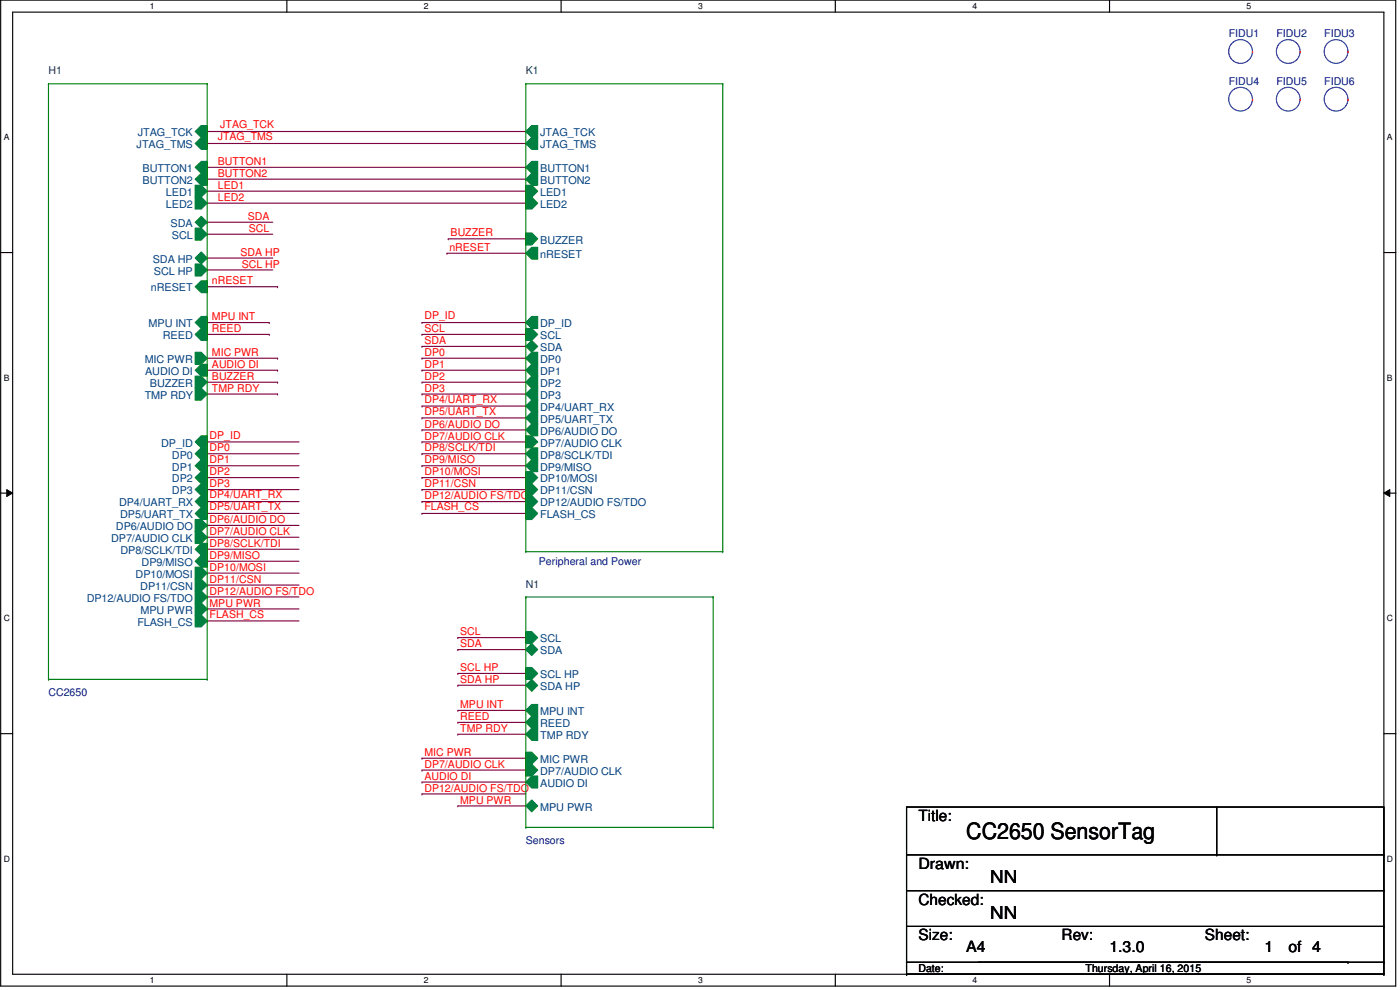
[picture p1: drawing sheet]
<svg xmlns="http://www.w3.org/2000/svg" width="420mm" height="297mm" viewBox="0 0 420 297" stroke-linecap="round" stroke-linejoin="round" font-family="sans-serif">
<path d="M.2 0h418.7v295.9h-418.7zM3.8 3.6h411.5v288.7h-411.5z" fill="none" stroke="#000" stroke-width=".34"/>
<g fill="#fff">
<path d="M44.9 .4h1.5v2.9h-1.5z"/>
<path d="M44.9 292.7h1.5v2.9h-1.5z"/>
</g>
<path d="M86.1 0v3.6M86.1 292.3v3.6" fill="none" stroke="#000" stroke-width=".34"/>
<g fill="#fff">
<path d="M127.2 .4h1.5v2.9h-1.5z"/>
<path d="M127.2 292.7h1.5v2.9h-1.5z"/>
</g>
<path d="M168.4 0v3.6M168.4 292.3v3.6" fill="none" stroke="#000" stroke-width=".34"/>
<g fill="#fff">
<path d="M209.5 .4h1.5v2.9h-1.5z"/>
<path d="M209.5 292.7h1.5v2.9h-1.5z"/>
</g>
<path d="M250.7 0v3.6M250.7 292.3v3.6" fill="none" stroke="#000" stroke-width=".34"/>
<g fill="#fff">
<path d="M291.8 .4h1.5v2.9h-1.5z"/>
<path d="M291.8 292.7h1.5v2.9h-1.5z"/>
</g>
<path d="M333 0v3.6M333 292.3v3.6" fill="none" stroke="#000" stroke-width=".34"/>
<g fill="#fff">
<path d="M374.1 .4h1.5v2.9h-1.5z"/>
<path d="M374.1 292.7h1.5v2.9h-1.5z"/>
<path d="M1.1 39.7h1.8v2.9h-1.8z"/>
<path d="M416.3 39.7h1.7v2.9h-1.7z"/>
<path d="M1.1 111.8h1.8v2.9h-1.8z"/>
<path d="M416.3 111.8h1.7v2.9h-1.7z"/>
</g>
<path d="M.2 75.8h3.6M415.3 75.8h3.6" fill="none" stroke="#000" stroke-width=".34"/>
<g fill="#fff">
<path d="M1.1 184h1.9v2.9h-1.9z"/>
<path d="M416.3 184h1.8v2.9h-1.8z"/>
</g>
<path d="M.2 148h3.6M415.3 148h3.6" fill="none" stroke="#000" stroke-width=".34"/>
<path d="M2 146.9l1.8 1.1-1.8 1zM415.3 148l1.8-1.1v2.1z" fill="#000"/>
<path d="M2 146.9l1.8 1.1-1.8 1zM415.3 148l1.8-1.1v2.1z" fill="none" stroke="#000" stroke-width=".3"/>
<g fill="#fff">
<path d="M1.1 256.2h1.9v2.9h-1.9z"/>
<path d="M416.3 256.2h1.8v2.9h-1.8z"/>
</g>
<path d="M.2 220.1h3.6M415.3 220.1h3.6" fill="none" stroke="#000" stroke-width=".34"/>
<path d="M62.2 39.5h95.6" fill="none" stroke="#800040" stroke-width=".34"/>
<circle cx="157.8" cy="39.5" r=".17" fill="#800040"/>
<path d="M62.2 43.1h95.6" fill="none" stroke="#800040" stroke-width=".34"/>
<circle cx="157.8" cy="43.1" r=".17" fill="#800040"/>
<path d="M62.2 50.2h95.6" fill="none" stroke="#800040" stroke-width=".34"/>
<circle cx="157.8" cy="50.2" r=".17" fill="#800040"/>
<path d="M62.2 53.8h95.6" fill="none" stroke="#800040" stroke-width=".34"/>
<circle cx="157.8" cy="53.8" r=".17" fill="#800040"/>
<path d="M62.2 57.4h95.6" fill="none" stroke="#800040" stroke-width=".34"/>
<circle cx="157.8" cy="57.4" r=".17" fill="#800040"/>
<path d="M62.2 66.7h19.7" fill="none" stroke="#800040" stroke-width=".34"/>
<circle cx="62.2" cy="66.7" r=".17" fill="#800040"/>
<path d="M62.2 70.3h19.7" fill="none" stroke="#800040" stroke-width=".34"/>
<circle cx="62.2" cy="70.3" r=".17" fill="#800040"/>
<path d="M62.2 77.4h19.7" fill="none" stroke="#800040" stroke-width=".34"/>
<circle cx="62.2" cy="77.4" r=".17" fill="#800040"/>
<path d="M62.2 81h19.7" fill="none" stroke="#800040" stroke-width=".34"/>
<circle cx="62.2" cy="81" r=".17" fill="#800040"/>
<path d="M137.4 191.3h20.4" fill="none" stroke="#800040" stroke-width=".34"/>
<circle cx="137.4" cy="191.3" r=".17" fill="#800040"/>
<path d="M137.4 194.9h20.4" fill="none" stroke="#800040" stroke-width=".34"/>
<circle cx="137.4" cy="194.9" r=".17" fill="#800040"/>
<path d="M137.4 202.1h20.4" fill="none" stroke="#800040" stroke-width=".34"/>
<circle cx="137.4" cy="202.1" r=".17" fill="#800040"/>
<path d="M137.4 205.6h20.4" fill="none" stroke="#800040" stroke-width=".34"/>
<circle cx="137.4" cy="205.6" r=".17" fill="#800040"/>
<path d="M137.4 213.1h20.4" fill="none" stroke="#800040" stroke-width=".34"/>
<circle cx="137.4" cy="213.1" r=".17" fill="#800040"/>
<path d="M137.4 216.7h20.4" fill="none" stroke="#800040" stroke-width=".34"/>
<circle cx="137.4" cy="216.7" r=".17" fill="#800040"/>
<path d="M134.1 76h23.7" fill="none" stroke="#800040" stroke-width=".34"/>
<circle cx="134.1" cy="76" r=".17" fill="#800040"/>
<path d="M126.6 227.5h31.2" fill="none" stroke="#800040" stroke-width=".34"/>
<circle cx="126.6" cy="227.5" r=".17" fill="#800040"/>
<path d="M126.6 234.7h31.2" fill="none" stroke="#800040" stroke-width=".34"/>
<circle cx="126.6" cy="234.7" r=".17" fill="#800040"/>
<path d="M134.5 71.7h23.3" fill="none" stroke="#800040" stroke-width=".34"/>
<circle cx="134.5" cy="71.7" r=".17" fill="#800040"/>
<path d="M126.6 96.8h31.2" fill="none" stroke="#800040" stroke-width=".34"/>
<circle cx="126.6" cy="96.8" r=".17" fill="#800040"/>
<path d="M126.6 100.3h31.2" fill="none" stroke="#800040" stroke-width=".34"/>
<circle cx="126.6" cy="100.3" r=".17" fill="#800040"/>
<path d="M126.6 103.9h31.2" fill="none" stroke="#800040" stroke-width=".34"/>
<circle cx="126.6" cy="103.9" r=".17" fill="#800040"/>
<path d="M126.6 129h31.2" fill="none" stroke="#800040" stroke-width=".34"/>
<circle cx="126.6" cy="129" r=".17" fill="#800040"/>
<path d="M126.6 132.6h31.2" fill="none" stroke="#800040" stroke-width=".34"/>
<circle cx="126.6" cy="132.6" r=".17" fill="#800040"/>
<path d="M126.6 107.5h31.2" fill="none" stroke="#800040" stroke-width=".34"/>
<circle cx="126.6" cy="107.5" r=".17" fill="#800040"/>
<path d="M126.6 111.1h31.2" fill="none" stroke="#800040" stroke-width=".34"/>
<circle cx="126.6" cy="111.1" r=".17" fill="#800040"/>
<path d="M126.6 114.7h31.2" fill="none" stroke="#800040" stroke-width=".34"/>
<circle cx="126.6" cy="114.7" r=".17" fill="#800040"/>
<path d="M126.6 118.2h31.2" fill="none" stroke="#800040" stroke-width=".34"/>
<circle cx="126.6" cy="118.2" r=".17" fill="#800040"/>
<path d="M126.6 121.8h31.2" fill="none" stroke="#800040" stroke-width=".34"/>
<circle cx="126.6" cy="121.8" r=".17" fill="#800040"/>
<path d="M126.6 125.4h31.2" fill="none" stroke="#800040" stroke-width=".34"/>
<circle cx="126.6" cy="125.4" r=".17" fill="#800040"/>
<path d="M126.6 136.1h31.2" fill="none" stroke="#800040" stroke-width=".34"/>
<circle cx="126.6" cy="136.1" r=".17" fill="#800040"/>
<path d="M126.6 139.7h31.2" fill="none" stroke="#800040" stroke-width=".34"/>
<circle cx="126.6" cy="139.7" r=".17" fill="#800040"/>
<path d="M126.6 143.3h31.2" fill="none" stroke="#800040" stroke-width=".34"/>
<circle cx="126.6" cy="143.3" r=".17" fill="#800040"/>
<path d="M126.6 146.9h31.2" fill="none" stroke="#800040" stroke-width=".34"/>
<circle cx="126.6" cy="146.9" r=".17" fill="#800040"/>
<path d="M126.6 150.5h31.2" fill="none" stroke="#800040" stroke-width=".34"/>
<circle cx="126.6" cy="150.5" r=".17" fill="#800040"/>
<path d="M62.2 96.8h18.6" fill="none" stroke="#800040" stroke-width=".34"/>
<circle cx="80.8" cy="96.8" r=".17" fill="#800040"/>
<path d="M62.2 100.3h18.6" fill="none" stroke="#800040" stroke-width=".34"/>
<circle cx="80.8" cy="100.3" r=".17" fill="#800040"/>
<path d="M62.2 132.6h27.5" fill="none" stroke="#800040" stroke-width=".34"/>
<circle cx="62.2" cy="132.6" r=".17" fill="#800040"/>
<path d="M62.2 157.6h27.5" fill="none" stroke="#800040" stroke-width=".34"/>
<circle cx="62.2" cy="157.6" r=".17" fill="#800040"/>
<path d="M62.2 161.2h27.5" fill="none" stroke="#800040" stroke-width=".34"/>
<circle cx="62.2" cy="161.2" r=".17" fill="#800040"/>
<path d="M62.2 136.1h27.5" fill="none" stroke="#800040" stroke-width=".34"/>
<circle cx="62.2" cy="136.1" r=".17" fill="#800040"/>
<path d="M62.2 139.7h27.5" fill="none" stroke="#800040" stroke-width=".34"/>
<circle cx="62.2" cy="139.7" r=".17" fill="#800040"/>
<path d="M62.2 143.3h27.5" fill="none" stroke="#800040" stroke-width=".34"/>
<circle cx="62.2" cy="143.3" r=".17" fill="#800040"/>
<path d="M62.2 146.9h27.5" fill="none" stroke="#800040" stroke-width=".34"/>
<circle cx="62.2" cy="146.9" r=".17" fill="#800040"/>
<path d="M62.2 150.5h27.5" fill="none" stroke="#800040" stroke-width=".34"/>
<circle cx="62.2" cy="150.5" r=".17" fill="#800040"/>
<path d="M62.2 154.1h27.5" fill="none" stroke="#800040" stroke-width=".34"/>
<circle cx="62.2" cy="154.1" r=".17" fill="#800040"/>
<path d="M62.2 164.8h27.5" fill="none" stroke="#800040" stroke-width=".34"/>
<circle cx="62.2" cy="164.8" r=".17" fill="#800040"/>
<path d="M62.2 168.4h27.5" fill="none" stroke="#800040" stroke-width=".34"/>
<circle cx="62.2" cy="168.4" r=".17" fill="#800040"/>
<path d="M62.2 172h27.5" fill="none" stroke="#800040" stroke-width=".34"/>
<circle cx="62.2" cy="172" r=".17" fill="#800040"/>
<path d="M62.2 175.6h27.5" fill="none" stroke="#800040" stroke-width=".34"/>
<circle cx="62.2" cy="175.6" r=".17" fill="#800040"/>
<path d="M62.2 179.1h27.5" fill="none" stroke="#800040" stroke-width=".34"/>
<circle cx="62.2" cy="179.1" r=".17" fill="#800040"/>
<path d="M137.4 241.8h20.4" fill="none" stroke="#800040" stroke-width=".34"/>
<circle cx="137.4" cy="241.8" r=".17" fill="#800040"/>
<path d="M62.2 182.7h27.5" fill="none" stroke="#800040" stroke-width=".34"/>
<circle cx="62.2" cy="182.7" r=".17" fill="#800040"/>
<path d="M126.6 154.1h31.2" fill="none" stroke="#800040" stroke-width=".34"/>
<circle cx="126.6" cy="154.1" r=".17" fill="#800040"/>
<path d="M62.2 186.3h27.5" fill="none" stroke="#800040" stroke-width=".34"/>
<circle cx="62.2" cy="186.3" r=".17" fill="#800040"/>
<path d="M62.2 61h95.6" fill="none" stroke="#800040" stroke-width=".34"/>
<circle cx="157.8" cy="61" r=".17" fill="#800040"/>
<path d="M137.4 220.3h20.4" fill="none" stroke="#800040" stroke-width=".34"/>
<circle cx="137.4" cy="220.3" r=".17" fill="#800040"/>
<path d="M62.2 86h21.1" fill="none" stroke="#800040" stroke-width=".34"/>
<circle cx="83.3" cy="86" r=".17" fill="#800040"/>
<path d="M62.2 111.1h21.1" fill="none" stroke="#800040" stroke-width=".34"/>
<circle cx="83.3" cy="111.1" r=".17" fill="#800040"/>
<path d="M62.2 107.5h21.1" fill="none" stroke="#800040" stroke-width=".34"/>
<circle cx="83.3" cy="107.5" r=".17" fill="#800040"/>
<path d="M62.2 114.7h21.1" fill="none" stroke="#800040" stroke-width=".34"/>
<circle cx="83.3" cy="114.7" r=".17" fill="#800040"/>
<path d="M62.2 118.2h21.1" fill="none" stroke="#800040" stroke-width=".34"/>
<circle cx="83.3" cy="118.2" r=".17" fill="#800040"/>
<path d="M126.6 231.1h31.2" fill="none" stroke="#800040" stroke-width=".34"/>
<circle cx="126.6" cy="231.1" r=".17" fill="#800040"/>
<path d="M126.6 238.2h31.2" fill="none" stroke="#800040" stroke-width=".34"/>
<circle cx="126.6" cy="238.2" r=".17" fill="#800040"/>
<path d="M272.1 242.1h143.2v46.6h-143.2zM272.1 256.5h143.2M365.2 242.1v14.4M272.1 267.3h143.2M272.1 278h143.2M272.1 288.7v3.6h143.2v-3.6M293.5 288.7h111.1" fill="none" stroke="#000" stroke-width=".34"/>
<g fill="#000">
<circle cx="365.2" cy="256.5" r=".17"/>
<circle cx="415.3" cy="256.5" r=".17"/>
<circle cx="415.3" cy="267.3" r=".17"/>
<circle cx="415.3" cy="278" r=".17"/>
<circle cx="272.1" cy="292.3" r=".17"/>
<circle cx="404.6" cy="288.7" r=".17"/>
<circle cx="415.3" cy="288.7" r=".17"/>
<circle cx="415.3" cy="292.3" r=".17"/>
</g>
<circle cx="401" cy="29.8" r="3.6" fill="none" stroke="#00f" stroke-width=".34"/>
<circle cx="404.6" cy="29.8" r=".17" fill="#f00"/>
<path d="M157.8 189.5h1.8l1.8 1.8-1.8 1.8h-1.8z" fill-rule="evenodd" fill="#008040"/>
<path d="M157.8 189.5h1.8l1.8 1.8-1.8 1.8h-1.8z" fill="none" stroke="#008040" stroke-width=".34"/>
<path d="M159.6 193.1l1.8 1.8-1.8 1.8-1.8-1.8z" fill="#008040"/>
<path d="M159.6 193.1l1.8 1.8-1.8 1.8-1.8-1.8z" fill="none" stroke="#008040" stroke-width=".34"/>
<path d="M157.8 225.7h1.8l1.8 1.8-1.8 1.8h-1.8z" fill-rule="evenodd" fill="#008040"/>
<path d="M157.8 225.7h1.8l1.8 1.8-1.8 1.8h-1.8z" fill="none" stroke="#008040" stroke-width=".34"/>
<path d="M157.8 205.6l1.8-1.8 1.8 1.8-1.8 1.8z" fill="#008040"/>
<path d="M157.8 205.6l1.8-1.8 1.8 1.8-1.8 1.8z" fill="none" stroke="#008040" stroke-width=".34"/>
<path d="M157.8 200.3h1.8l1.8 1.8-1.8 1.7h-1.8z" fill-rule="evenodd" fill="#008040"/>
<path d="M157.8 200.3h1.8l1.8 1.8-1.8 1.7h-1.8z" fill="none" stroke="#008040" stroke-width=".34"/>
<path d="M157.8 241.8l1.8-1.8 1.8 1.8-1.8 1.8z" fill="#008040"/>
<path d="M157.8 241.8l1.8-1.8 1.8 1.8-1.8 1.8z" fill="none" stroke="#008040" stroke-width=".34"/>
<path d="M157.8 213.1l1.8-1.7h1.8v3.5h-1.8z" fill-rule="evenodd" fill="#008040"/>
<path d="M157.8 213.1l1.8-1.7h1.8v3.5h-1.8z" fill="none" stroke="#008040" stroke-width=".34"/>
<path d="M159.6 232.8h1.8v3.6h-1.8l-1.8-1.7z" fill-rule="evenodd" fill="#008040"/>
<path d="M159.6 232.8h1.8v3.6h-1.8l-1.8-1.7z" fill="none" stroke="#008040" stroke-width=".34"/>
<path d="M159.6 214.9h1.8v3.6h-1.8l-1.8-1.8z" fill-rule="evenodd" fill="#008040"/>
<path d="M159.6 214.9h1.8v3.6h-1.8l-1.8-1.8z" fill="none" stroke="#008040" stroke-width=".34"/>
<path d="M157.8 229.3h1.8l1.8 1.8-1.8 1.7h-1.8z" fill-rule="evenodd" fill="#008040"/>
<path d="M157.8 229.3h1.8l1.8 1.8-1.8 1.7h-1.8z" fill="none" stroke="#008040" stroke-width=".34"/>
<path d="M157.8 220.3l1.8-1.8h1.8v3.6h-1.8z" fill-rule="evenodd" fill="#008040"/>
<path d="M157.8 220.3l1.8-1.8h1.8v3.6h-1.8z" fill="none" stroke="#008040" stroke-width=".34"/>
<path d="M157.8 179.1h56.2" fill="none" stroke="#008000" stroke-width=".34"/>
<circle cx="214" cy="179.1" r=".17" fill="#008000"/>
<path d="M214 179.1v69.1" fill="none" stroke="#008000" stroke-width=".34"/>
<circle cx="214" cy="248.2" r=".17" fill="#008000"/>
<path d="M157.8 248.2h56.2" fill="none" stroke="#008000" stroke-width=".34"/>
<circle cx="157.8" cy="248.2" r=".17" fill="#008000"/>
<path d="M157.8 179.1v69.1" fill="none" stroke="#008000" stroke-width=".34"/>
<circle cx="157.8" cy="179.1" r=".17" fill="#008000"/>
<circle cx="401" cy="15.4" r="3.6" fill="none" stroke="#00f" stroke-width=".34"/>
<circle cx="404.6" cy="15.5" r=".17" fill="#f00"/>
<path d="M58.6 68.5h1.8l1.8 1.8-1.8 1.8h-1.8z" fill-rule="evenodd" fill="#008040"/>
<path d="M58.6 68.5h1.8l1.8 1.8-1.8 1.8h-1.8z" fill="none" stroke="#008040" stroke-width=".34"/>
<path d="M58.6 66.7l1.8-1.8 1.8 1.8-1.8 1.8z" fill="#008040"/>
<path d="M58.6 66.7l1.8-1.8 1.8 1.8-1.8 1.8z" fill="none" stroke="#008040" stroke-width=".34"/>
<path d="M58.6 77.4l1.8-1.8 1.8 1.8-1.8 1.8z" fill="#008040"/>
<path d="M58.6 77.4l1.8-1.8 1.8 1.8-1.8 1.8z" fill="none" stroke="#008040" stroke-width=".34"/>
<path d="M58.6 79.2h1.8l1.8 1.8-1.8 1.8h-1.8z" fill-rule="evenodd" fill="#008040"/>
<path d="M58.6 79.2h1.8l1.8 1.8-1.8 1.8h-1.8z" fill="none" stroke="#008040" stroke-width=".34"/>
<path d="M58.6 105.7h1.8l1.8 1.8-1.8 1.8h-1.8z" fill-rule="evenodd" fill="#008040"/>
<path d="M58.6 105.7h1.8l1.8 1.8-1.8 1.8h-1.8z" fill="none" stroke="#008040" stroke-width=".34"/>
<path d="M58.6 39.5l1.8-1.8h1.8v3.5h-1.8z" fill-rule="evenodd" fill="#008040"/>
<path d="M58.6 39.5l1.8-1.8h1.8v3.5h-1.8z" fill="none" stroke="#008040" stroke-width=".34"/>
<path d="M60.4 41.2h1.8v3.6h-1.8l-1.8-1.7z" fill-rule="evenodd" fill="#008040"/>
<path d="M60.4 41.2h1.8v3.6h-1.8l-1.8-1.7z" fill="none" stroke="#008040" stroke-width=".34"/>
<path d="M58.6 86l1.8-1.8h1.8v3.6h-1.8z" fill-rule="evenodd" fill="#008040"/>
<path d="M58.6 86l1.8-1.8h1.8v3.6h-1.8z" fill="none" stroke="#008040" stroke-width=".34"/>
<path d="M58.6 184.5h1.8l1.8 1.8-1.8 1.8h-1.8z" fill-rule="evenodd" fill="#008040"/>
<path d="M58.6 184.5h1.8l1.8 1.8-1.8 1.8h-1.8z" fill="none" stroke="#008040" stroke-width=".34"/>
<path d="M58.6 50.2l1.8-1.8h1.8v3.6h-1.8z" fill-rule="evenodd" fill="#008040"/>
<path d="M58.6 50.2l1.8-1.8h1.8v3.6h-1.8z" fill="none" stroke="#008040" stroke-width=".34"/>
<path d="M58.6 53.8l1.8-1.8h1.8v3.6h-1.8z" fill-rule="evenodd" fill="#008040"/>
<path d="M58.6 53.8l1.8-1.8h1.8v3.6h-1.8z" fill="none" stroke="#008040" stroke-width=".34"/>
<path d="M58.6 55.6h1.8l1.8 1.8-1.8 1.7h-1.8z" fill-rule="evenodd" fill="#008040"/>
<path d="M58.6 55.6h1.8l1.8 1.8-1.8 1.7h-1.8z" fill="none" stroke="#008040" stroke-width=".34"/>
<path d="M58.6 59.1h1.8l1.8 1.9-1.8 1.7h-1.8z" fill-rule="evenodd" fill="#008040"/>
<path d="M58.6 59.1h1.8l1.8 1.9-1.8 1.7h-1.8z" fill="none" stroke="#008040" stroke-width=".34"/>
<path d="M58.6 136.1l1.8-1.7h1.8v3.6h-1.8z" fill-rule="evenodd" fill="#008040"/>
<path d="M58.6 136.1l1.8-1.7h1.8v3.6h-1.8z" fill="none" stroke="#008040" stroke-width=".34"/>
<path d="M58.6 150.5l1.8-1.8h1.8v3.6h-1.8z" fill-rule="evenodd" fill="#008040"/>
<path d="M58.6 150.5l1.8-1.8h1.8v3.6h-1.8z" fill="none" stroke="#008040" stroke-width=".34"/>
<path d="M58.6 139.7l1.8-1.7h1.8v3.5h-1.8z" fill-rule="evenodd" fill="#008040"/>
<path d="M58.6 139.7l1.8-1.7h1.8v3.5h-1.8z" fill="none" stroke="#008040" stroke-width=".34"/>
<path d="M58.6 143.3l1.8-1.8h1.8v3.6h-1.8z" fill-rule="evenodd" fill="#008040"/>
<path d="M58.6 143.3l1.8-1.8h1.8v3.6h-1.8z" fill="none" stroke="#008040" stroke-width=".34"/>
<path d="M58.6 146.9l1.8-1.8h1.8v3.6h-1.8z" fill-rule="evenodd" fill="#008040"/>
<path d="M58.6 146.9l1.8-1.8h1.8v3.6h-1.8z" fill="none" stroke="#008040" stroke-width=".34"/>
<path d="M58.6 177.3h1.8l1.8 1.8-1.8 1.8h-1.8z" fill-rule="evenodd" fill="#008040"/>
<path d="M58.6 177.3h1.8l1.8 1.8-1.8 1.8h-1.8z" fill="none" stroke="#008040" stroke-width=".34"/>
<path d="M58.6 155.9h1.8l1.8 1.7-1.8 1.8h-1.8z" fill-rule="evenodd" fill="#008040"/>
<path d="M58.6 155.9h1.8l1.8 1.7-1.8 1.8h-1.8z" fill="none" stroke="#008040" stroke-width=".34"/>
<path d="M58.6 173.8h1.8l1.8 1.8-1.8 1.7h-1.8z" fill-rule="evenodd" fill="#008040"/>
<path d="M58.6 173.8h1.8l1.8 1.8-1.8 1.7h-1.8z" fill="none" stroke="#008040" stroke-width=".34"/>
<path d="M60.4 166.6h1.8v3.6h-1.8l-1.8-1.8z" fill-rule="evenodd" fill="#008040"/>
<path d="M60.4 166.6h1.8v3.6h-1.8l-1.8-1.8z" fill="none" stroke="#008040" stroke-width=".34"/>
<path d="M58.6 154.1l1.8-1.8h1.8v3.6h-1.8z" fill-rule="evenodd" fill="#008040"/>
<path d="M58.6 154.1l1.8-1.8h1.8v3.6h-1.8z" fill="none" stroke="#008040" stroke-width=".34"/>
<path d="M58.6 164.8l1.8-1.8h1.8v3.6h-1.8z" fill-rule="evenodd" fill="#008040"/>
<path d="M58.6 164.8l1.8-1.8h1.8v3.6h-1.8z" fill="none" stroke="#008040" stroke-width=".34"/>
<path d="M58.6 170.2h1.8l1.8 1.8-1.8 1.8h-1.8z" fill-rule="evenodd" fill="#008040"/>
<path d="M58.6 170.2h1.8l1.8 1.8-1.8 1.8h-1.8z" fill="none" stroke="#008040" stroke-width=".34"/>
<path d="M58.6 159.4h1.8l1.8 1.8-1.8 1.8h-1.8z" fill-rule="evenodd" fill="#008040"/>
<path d="M58.6 159.4h1.8l1.8 1.8-1.8 1.8h-1.8z" fill="none" stroke="#008040" stroke-width=".34"/>
<path d="M58.6 111.1l1.8-1.8h1.8v3.6h-1.8z" fill-rule="evenodd" fill="#008040"/>
<path d="M58.6 111.1l1.8-1.8h1.8v3.6h-1.8z" fill="none" stroke="#008040" stroke-width=".34"/>
<path d="M58.6 100.3l1.8-1.7h1.8v3.6h-1.8z" fill-rule="evenodd" fill="#008040"/>
<path d="M58.6 100.3l1.8-1.7h1.8v3.6h-1.8z" fill="none" stroke="#008040" stroke-width=".34"/>
<path d="M58.6 96.8l1.8-1.8h1.8v3.6h-1.8z" fill-rule="evenodd" fill="#008040"/>
<path d="M58.6 96.8l1.8-1.8h1.8v3.6h-1.8z" fill="none" stroke="#008040" stroke-width=".34"/>
<path d="M58.6 116.5h1.8l1.8 1.7-1.8 1.9h-1.8z" fill-rule="evenodd" fill="#008040"/>
<path d="M58.6 116.5h1.8l1.8 1.7-1.8 1.9h-1.8z" fill="none" stroke="#008040" stroke-width=".34"/>
<path d="M58.6 112.9h1.8l1.8 1.8-1.8 1.8h-1.8z" fill-rule="evenodd" fill="#008040"/>
<path d="M58.6 112.9h1.8l1.8 1.8-1.8 1.8h-1.8z" fill="none" stroke="#008040" stroke-width=".34"/>
<path d="M58.6 180.9h1.8l1.8 1.8-1.8 1.8h-1.8z" fill-rule="evenodd" fill="#008040"/>
<path d="M58.6 180.9h1.8l1.8 1.8-1.8 1.8h-1.8z" fill="none" stroke="#008040" stroke-width=".34"/>
<path d="M58.6 132.6l1.8-1.8h1.8v3.6h-1.8z" fill-rule="evenodd" fill="#008040"/>
<path d="M58.6 132.6l1.8-1.8h1.8v3.6h-1.8z" fill="none" stroke="#008040" stroke-width=".34"/>
<path d="M14.6 25.1h47.6" fill="none" stroke="#008000" stroke-width=".34"/>
<circle cx="62.2" cy="25.1" r=".17" fill="#008000"/>
<path d="M62.2 25.1v178.7" fill="none" stroke="#008000" stroke-width=".34"/>
<circle cx="62.2" cy="203.8" r=".17" fill="#008000"/>
<path d="M14.6 203.8h47.6" fill="none" stroke="#008000" stroke-width=".34"/>
<circle cx="14.6" cy="203.8" r=".17" fill="#008000"/>
<path d="M14.6 25.1v178.7" fill="none" stroke="#008000" stroke-width=".34"/>
<circle cx="14.6" cy="25.1" r=".17" fill="#008000"/>
<circle cx="372.3" cy="29.8" r="3.6" fill="none" stroke="#00f" stroke-width=".34"/>
<circle cx="375.9" cy="29.8" r=".17" fill="#f00"/>
<circle cx="386.6" cy="29.8" r="3.6" fill="none" stroke="#00f" stroke-width=".34"/>
<circle cx="390.2" cy="29.8" r=".17" fill="#f00"/>
<path d="M157.8 50.2l1.8-1.8h1.8v3.6h-1.8z" fill-rule="evenodd" fill="#008040"/>
<path d="M157.8 50.2l1.8-1.8h1.8v3.6h-1.8z" fill="none" stroke="#008040" stroke-width=".34"/>
<path d="M157.8 39.5l1.8-1.8h1.8v3.5h-1.8z" fill-rule="evenodd" fill="#008040"/>
<path d="M157.8 39.5l1.8-1.8h1.8v3.5h-1.8z" fill="none" stroke="#008040" stroke-width=".34"/>
<path d="M159.6 41.2h1.8v3.6h-1.8l-1.8-1.7z" fill-rule="evenodd" fill="#008040"/>
<path d="M159.6 41.2h1.8v3.6h-1.8l-1.8-1.7z" fill="none" stroke="#008040" stroke-width=".34"/>
<path d="M157.8 53.8l1.8-1.8h1.8v3.6h-1.8z" fill-rule="evenodd" fill="#008040"/>
<path d="M157.8 53.8l1.8-1.8h1.8v3.6h-1.8z" fill="none" stroke="#008040" stroke-width=".34"/>
<path d="M157.8 76l1.8-1.8h1.8v3.6h-1.8z" fill-rule="evenodd" fill="#008040"/>
<path d="M157.8 76l1.8-1.8h1.8v3.6h-1.8z" fill="none" stroke="#008040" stroke-width=".34"/>
<path d="M157.8 98.6h1.8l1.8 1.7-1.8 1.9h-1.8z" fill-rule="evenodd" fill="#008040"/>
<path d="M157.8 98.6h1.8l1.8 1.7-1.8 1.9h-1.8z" fill="none" stroke="#008040" stroke-width=".34"/>
<path d="M157.8 103.9l1.8-1.7 1.8 1.7-1.8 1.8z" fill="#008040"/>
<path d="M157.8 103.9l1.8-1.7 1.8 1.7-1.8 1.8z" fill="none" stroke="#008040" stroke-width=".34"/>
<path d="M157.8 152.3h1.8l1.8 1.8-1.8 1.8h-1.8z" fill-rule="evenodd" fill="#008040"/>
<path d="M157.8 152.3h1.8l1.8 1.8-1.8 1.8h-1.8z" fill="none" stroke="#008040" stroke-width=".34"/>
<path d="M157.8 55.6h1.8l1.8 1.8-1.8 1.7h-1.8z" fill-rule="evenodd" fill="#008040"/>
<path d="M157.8 55.6h1.8l1.8 1.8-1.8 1.7h-1.8z" fill="none" stroke="#008040" stroke-width=".34"/>
<path d="M157.8 59.1h1.8l1.8 1.9-1.8 1.7h-1.8z" fill-rule="evenodd" fill="#008040"/>
<path d="M157.8 59.1h1.8l1.8 1.9-1.8 1.7h-1.8z" fill="none" stroke="#008040" stroke-width=".34"/>
<path d="M157.8 121.8l1.8-1.7h1.8v3.5h-1.8z" fill-rule="evenodd" fill="#008040"/>
<path d="M157.8 121.8l1.8-1.7h1.8v3.5h-1.8z" fill="none" stroke="#008040" stroke-width=".34"/>
<path d="M157.8 107.5l1.8-1.8h1.8v3.6h-1.8z" fill-rule="evenodd" fill="#008040"/>
<path d="M157.8 107.5l1.8-1.8h1.8v3.6h-1.8z" fill="none" stroke="#008040" stroke-width=".34"/>
<path d="M157.8 111.1l1.8-1.8h1.8v3.6h-1.8z" fill-rule="evenodd" fill="#008040"/>
<path d="M157.8 111.1l1.8-1.8h1.8v3.6h-1.8z" fill="none" stroke="#008040" stroke-width=".34"/>
<path d="M159.6 112.9h1.8v3.6h-1.8l-1.8-1.8z" fill-rule="evenodd" fill="#008040"/>
<path d="M159.6 112.9h1.8v3.6h-1.8l-1.8-1.8z" fill="none" stroke="#008040" stroke-width=".34"/>
<path d="M157.8 118.2l1.8-1.7h1.8v3.6h-1.8z" fill-rule="evenodd" fill="#008040"/>
<path d="M157.8 118.2l1.8-1.7h1.8v3.6h-1.8z" fill="none" stroke="#008040" stroke-width=".34"/>
<path d="M157.8 141.5h1.8l1.8 1.8-1.8 1.8h-1.8z" fill-rule="evenodd" fill="#008040"/>
<path d="M157.8 141.5h1.8l1.8 1.8-1.8 1.8h-1.8z" fill="none" stroke="#008040" stroke-width=".34"/>
<path d="M157.8 129l1.8-1.8h1.8v3.6h-1.8z" fill-rule="evenodd" fill="#008040"/>
<path d="M157.8 129l1.8-1.8h1.8v3.6h-1.8z" fill="none" stroke="#008040" stroke-width=".34"/>
<path d="M157.8 148.7h1.8l1.8 1.8-1.8 1.8h-1.8z" fill-rule="evenodd" fill="#008040"/>
<path d="M157.8 148.7h1.8l1.8 1.8-1.8 1.8h-1.8z" fill="none" stroke="#008040" stroke-width=".34"/>
<path d="M157.8 145.1h1.8l1.8 1.8-1.8 1.8h-1.8z" fill-rule="evenodd" fill="#008040"/>
<path d="M157.8 145.1h1.8l1.8 1.8-1.8 1.8h-1.8z" fill="none" stroke="#008040" stroke-width=".34"/>
<path d="M157.8 139.7l1.8-1.7h1.8v3.5h-1.8z" fill-rule="evenodd" fill="#008040"/>
<path d="M157.8 139.7l1.8-1.7h1.8v3.5h-1.8z" fill="none" stroke="#008040" stroke-width=".34"/>
<path d="M157.8 125.4l1.8-1.8h1.8v3.6h-1.8z" fill-rule="evenodd" fill="#008040"/>
<path d="M157.8 125.4l1.8-1.8h1.8v3.6h-1.8z" fill="none" stroke="#008040" stroke-width=".34"/>
<path d="M157.8 136.1l1.8-1.7h1.8v3.6h-1.8z" fill-rule="evenodd" fill="#008040"/>
<path d="M157.8 136.1l1.8-1.7h1.8v3.6h-1.8z" fill="none" stroke="#008040" stroke-width=".34"/>
<path d="M157.8 130.8h1.8l1.8 1.8-1.8 1.8h-1.8z" fill-rule="evenodd" fill="#008040"/>
<path d="M157.8 130.8h1.8l1.8 1.8-1.8 1.8h-1.8z" fill="none" stroke="#008040" stroke-width=".34"/>
<path d="M157.8 69.9h1.8l1.8 1.8-1.8 1.8h-1.8z" fill-rule="evenodd" fill="#008040"/>
<path d="M157.8 69.9h1.8l1.8 1.8-1.8 1.8h-1.8z" fill="none" stroke="#008040" stroke-width=".34"/>
<path d="M159.6 95h1.8v3.6h-1.8l-1.8-1.8z" fill-rule="evenodd" fill="#008040"/>
<path d="M159.6 95h1.8v3.6h-1.8l-1.8-1.8z" fill="none" stroke="#008040" stroke-width=".34"/>
<path d="M157.8 25.1h59.1" fill="none" stroke="#008000" stroke-width=".34"/>
<circle cx="216.9" cy="25.1" r=".17" fill="#008000"/>
<path d="M216.9 25.1v140.4" fill="none" stroke="#008000" stroke-width=".34"/>
<circle cx="216.9" cy="165.5" r=".17" fill="#008000"/>
<path d="M157.8 165.5h59.1" fill="none" stroke="#008000" stroke-width=".34"/>
<circle cx="157.8" cy="165.5" r=".17" fill="#008000"/>
<path d="M157.8 25.1v140.4" fill="none" stroke="#008000" stroke-width=".34"/>
<circle cx="157.8" cy="25.1" r=".17" fill="#008000"/>
<circle cx="372.3" cy="15.4" r="3.6" fill="none" stroke="#00f" stroke-width=".34"/>
<circle cx="375.9" cy="15.5" r=".17" fill="#f00"/>
<circle cx="386.6" cy="15.4" r="3.6" fill="none" stroke="#00f" stroke-width=".34"/>
<circle cx="390.2" cy="15.5" r=".17" fill="#f00"/>
<text font-size="6.8" x="290" y="251.8">CC2650 SensorTag</text>
<g font-size="5.3">
<text x="297.1" y="264.8">NN</text>
<text x="297.1" y="275.6">NN</text>
</g>
<g font-size="4.6">
<text x="275.6" y="246.3">Title:</text>
<text x="275.6" y="260.6">Drawn:</text>
<text x="275.6" y="271.4">Checked:</text>
<text x="275.6" y="282.1">Size:</text>
<text x="290" y="285.7">A4</text>
<text x="318.6" y="282.1">Rev:</text>
<text x="332.9" y="285.7">1.3.0</text>
<text x="361.6" y="282.1">Sheet:</text>
<text x="379.5" y="285.7">1</text>
<text x="386.7" y="285.7">of 4</text>
</g>
<g font-size="3.2" fill="#000080">
<text x="368.8" y="11.2">FIDU1</text>
<text x="383.1" y="11.2">FIDU2</text>
<text x="397.4" y="11.2">FIDU3</text>
<text x="368.8" y="25.5">FIDU4</text>
<text x="383.1" y="25.5">FIDU5</text>
<text x="397.4" y="25.5">FIDU6</text>
<text x="161.7" y="169.5">Peripheral and Power</text>
<text x="14.6" y="208.9">CC2650</text>
<text x="157.8" y="253.3">Sensors</text>
</g>
<g font-size="3.2" fill="#004040">
<text x="14.6" y="22.3">H1</text>
<text x="157.8" y="22.3">K1</text>
<text x="157.8" y="176.3">N1</text>
</g>
<g font-size="3.2" fill="#004080">
<text x="41.3" y="40.9">JTAG_TCK</text>
<text x="162.1" y="40.9">JTAG_TCK</text>
<text x="41" y="44.5">JTAG_TMS</text>
<text x="162.1" y="44.5">JTAG_TMS</text>
<text x="42.8" y="51.6">BUTTON1</text>
<text x="162.1" y="51.6">BUTTON1</text>
<text x="42.8" y="55.2">BUTTON2</text>
<text x="49.8" y="58.8">LED1</text>
<text x="162.1" y="55.2">BUTTON2</text>
<text x="162.1" y="58.8">LED1</text>
<text x="49.8" y="62.4">LED2</text>
<text x="162.1" y="62.4">LED2</text>
<text x="51.2" y="68.1">SDA</text>
<text x="51.6" y="71.7">SCL</text>
<text x="162.1" y="77.4">nRESET</text>
<text x="162.1" y="73.1">BUZZER</text>
<text x="45.8" y="78.9">SDA HP</text>
<text x="46.2" y="82.4">SCL HP</text>
<text x="45.3" y="87.5">nRESET</text>
<text x="44.6" y="98.2">MPU INT</text>
<text x="48.9" y="101.8">REED</text>
<text x="162.1" y="101.8">SCL</text>
<text x="162.1" y="98.2">DP_ID</text>
<text x="162.1" y="105.4">SDA</text>
<text x="43.4" y="108.9">MIC PWR</text>
<text x="43.5" y="112.5">AUDIO DI</text>
<text x="162.1" y="108.9">DP0</text>
<text x="162.1" y="112.5">DP1</text>
<text x="43.4" y="119.7">TMP RDY</text>
<text x="45" y="116.1">BUZZER</text>
<text x="162.1" y="116.1">DP2</text>
<text x="162.1" y="119.7">DP3</text>
<text x="162.1" y="123.3">DP4/UART_RX</text>
<text x="162.1" y="130.4">DP6/AUDIO DO</text>
<text x="162.1" y="126.8">DP5/UART_TX</text>
<text x="48.4" y="134">DP_ID</text>
<text x="51.6" y="137.6">DP0</text>
<text x="162.1" y="137.6">DP8/SCLK/TDI</text>
<text x="162.1" y="134">DP7/AUDIO CLK</text>
<text x="51.6" y="141.2">DP1</text>
<text x="162.1" y="141.2">DP9/MISO</text>
<text x="51.6" y="144.7">DP2</text>
<text x="51.6" y="148.3">DP3</text>
<text x="162.1" y="144.7">DP10/MOSI</text>
<text x="162.1" y="148.3">DP11/CSN</text>
<text x="35.7" y="151.9">DP4/UART_RX</text>
<text x="36.1" y="155.5">DP5/UART_TX</text>
<text x="162.1" y="155.5">FLASH_CS</text>
<text x="162.1" y="151.9">DP12/AUDIO FS/TDO</text>
<text x="34.8" y="159.1">DP6/AUDIO DO</text>
<text x="33.3" y="162.6">DP7/AUDIO CLK</text>
<text x="36.2" y="166.2">DP8/SCLK/TDI</text>
<text x="40.7" y="173.4">DP10/MOSI</text>
<text x="42.5" y="169.8">DP9/MISO</text>
<text x="42.1" y="177">DP11/CSN</text>
<text x="26" y="180.6">DP12/AUDIO FS/TDO</text>
<text x="42.2" y="184.1">MPU PWR</text>
<text x="41.2" y="187.7">FLASH_CS</text>
<text x="162.1" y="192.7">SCL</text>
<text x="162.1" y="196.3">SDA</text>
<text x="162.1" y="203.5">SCL HP</text>
<text x="162.1" y="207.1">SDA HP</text>
<text x="162.1" y="214.6">MPU INT</text>
<text x="162.1" y="218.2">REED</text>
<text x="162.1" y="221.7">TMP RDY</text>
<text x="162.1" y="228.9">MIC PWR</text>
<text x="162.1" y="232.5">DP7/AUDIO CLK</text>
<text x="162.1" y="236.1">AUDIO DI</text>
<text x="162.1" y="243.2">MPU PWR</text>
</g>
<g font-size="3.2" fill="#f00">
<text x="66.1" y="38.5">JTAG_TCK</text>
<text x="65.4" y="42.1">JTAG_TMS</text>
<text x="65.4" y="49.5">BUTTON1</text>
<text x="65.4" y="53">BUTTON2</text>
<text x="65.4" y="56.6">LED1</text>
<text x="65.4" y="60.2">LED2</text>
<text x="74.4" y="66">SDA</text>
<text x="74.7" y="69.6">SCL</text>
<text x="135.2" y="71">BUZZER</text>
<text x="72.2" y="76.7">SDA HP</text>
<text x="134.9" y="75.3">nRESET</text>
<text x="72.5" y="80.3">SCL HP</text>
<text x="63.6" y="85.3">nRESET</text>
<text x="127.4" y="95.8">DP_ID</text>
<text x="63.6" y="96.1">MPU INT</text>
<text x="63.6" y="99.6">REED</text>
<text x="127.4" y="99.6">SCL</text>
<text x="63.6" y="106.8">MIC PWR</text>
<text x="127.4" y="103.2">SDA</text>
<text x="127.4" y="106.8">DP0</text>
<text x="63.6" y="110.4">AUDIO DI</text>
<text x="63.6" y="114">BUZZER</text>
<text x="127.4" y="110.4">DP1</text>
<text x="127.4" y="114">DP2</text>
<text x="63.6" y="117.5">TMP RDY</text>
<text x="127.4" y="117.5">DP3</text>
<text x="127.4" y="120.9">DP4/UART_RX</text>
<text x="127.4" y="124.5">DP5/UART_TX</text>
<text x="62.9" y="131.7">DP_ID</text>
<text x="127.4" y="128.3">DP6/AUDIO DO</text>
<text x="127.4" y="131.9">DP7/AUDIO CLK</text>
<text x="62.9" y="135.4">DP0</text>
<text x="127.4" y="135.4">DP8/SCLK/TDI</text>
<text x="62.9" y="139">DP1</text>
<text x="62.9" y="142.6">DP2</text>
<text x="127.4" y="139">DP9/MISO</text>
<text x="127.4" y="142.6">DP10/MOSI</text>
<text x="62.9" y="146.2">DP3</text>
<text x="62.9" y="149.6">DP4/UART_RX</text>
<text x="127.4" y="146.2">DP11/CSN</text>
<text x="127.4" y="149.8">DP12/AUDIO FS/TDO</text>
<text x="62.9" y="153.1">DP5/UART_TX</text>
<text x="127.4" y="153.1">FLASH_CS</text>
<text x="62.9" y="156.9">DP6/AUDIO DO</text>
<text x="62.9" y="160.5">DP7/AUDIO CLK</text>
<text x="62.9" y="164.1">DP8/SCLK/TDI</text>
<text x="62.9" y="167.7">DP9/MISO</text>
<text x="62.9" y="171.2">DP10/MOSI</text>
<text x="62.9" y="174.8">DP11/CSN</text>
<text x="62.9" y="178.4">DP12/AUDIO FS/TDO</text>
<text x="62.9" y="182">MPU PWR</text>
<text x="62.9" y="185.4">FLASH_CS</text>
<text x="138.1" y="190.6">SCL</text>
<text x="138.1" y="194.2">SDA</text>
<text x="138.1" y="201.3">SCL HP</text>
<text x="138.1" y="204.9">SDA HP</text>
<text x="138.1" y="212.4">MPU INT</text>
<text x="138.1" y="216">REED</text>
<text x="138.1" y="219.6">TMP RDY</text>
<text x="127.4" y="226.8">MIC PWR</text>
<text x="127.4" y="233.9">AUDIO DI</text>
<text x="127.4" y="230.3">DP7/AUDIO CLK</text>
<text x="127.4" y="237.5">DP12/AUDIO FS/TDO</text>
<text x="138.1" y="241.1">MPU PWR</text>
</g>
<g font-size="3.2">
<text x="275.6" y="291.6">Date:</text>
<text x="325.8" y="291.6">Thursday, April 16, 2015</text>
</g>
<g font-size="2.6">
<text x="44.9" y="2.8">1</text>
<text x="127.2" y="2.8">2</text>
<text x="209.5" y="2.8">3</text>
<text x="291.8" y="2.8">4</text>
<text x="374.1" y="2.8">5</text>
<text x="1.1" y="42">A</text>
<text x="416.3" y="42">A</text>
<text x="1.1" y="114.2">B</text>
<text x="416.3" y="114.2">B</text>
<text x="1.1" y="186.4">C</text>
<text x="416.3" y="186.4">C</text>
<text x="1.1" y="258.5">D</text>
<text x="416.3" y="258.5">D</text>
<text x="44.9" y="295">1</text>
<text x="127.2" y="295">2</text>
<text x="209.5" y="295">3</text>
<text x="291.8" y="295">4</text>
<text x="374.1" y="295">5</text>
</g>
</svg>
